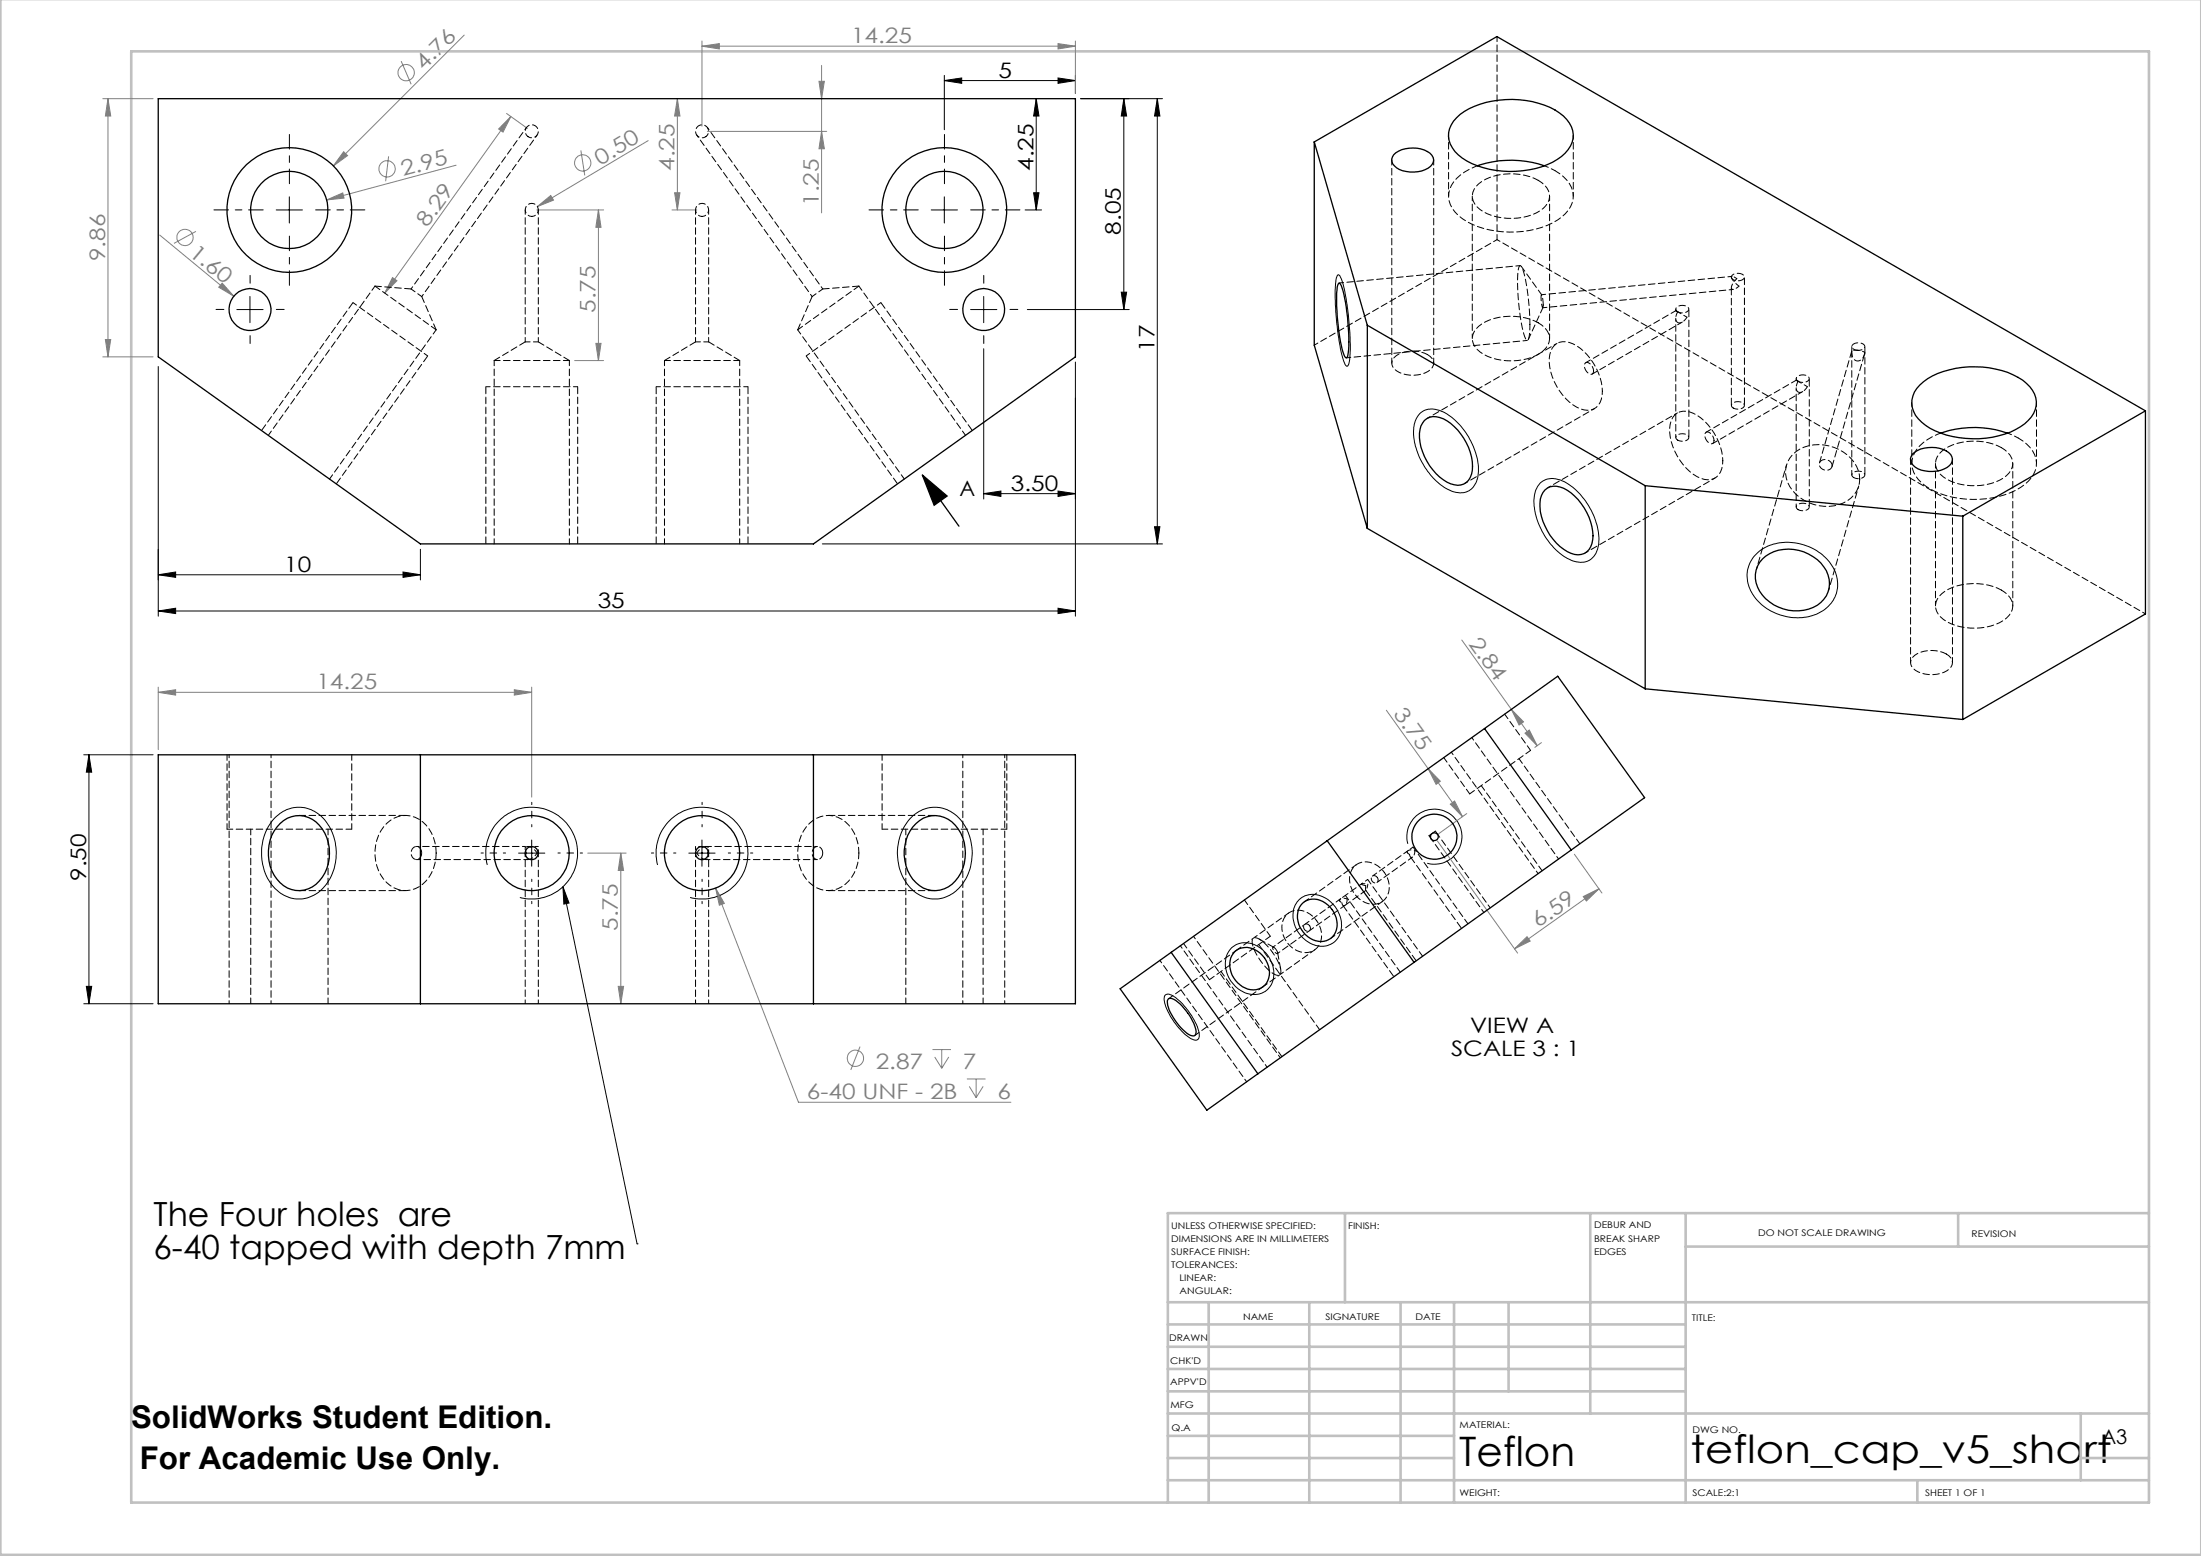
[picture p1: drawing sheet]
<svg xmlns="http://www.w3.org/2000/svg" width="420mm" height="297mm" viewBox="0 0 420 297" stroke-linecap="round" stroke-linejoin="round" font-family="sans-serif">
<g fill="none" stroke="#808080" stroke-width=".19">
<path d="M19.6 18.8h9.6M20.6 18.8l.5 3.4h-1zM20.6 18.8v49.3M76.6 11.7l1.9 4.4M88.6 6.7l-25 25M129.3 18.8l.5 3.4h-1.1zM129.3 18.8v21.3M133.9 8.8l3.4-.5v1zM133.9 7.8v16.3M133.9 8.8h71.3M156.3 15.5h1l-.5 3.3zM156.8 12.5v28.1"/>
<path d="M201.9 8.3l3.3 .5-3.3 .5zM205.2 7.8v10M62.3 38.2l3.1-1.4 .3 1zM65.6 29l.7 .7-2.7 2zM74.2 29.8l-.6 4.8M87 31.5l-24.7 6.7M96.7 21.7l3.9 2.8M97.5 22.3l-1.5 2.9-.9-.6zM97.5 22.3l-24.1 33.6M102.5 39.4l2.6-2.1 .5 .9zM110.8 28.7l.8 4.8M123.7 26.8l-21.2 12.6"/>
<path d="M128.7 36.8h1.1l-.5 3.3zM135 25.1h22.8M156.8 25.1l.5 3.3h-1zM30.5 44.9l14.1 11.6M37.4 44.2l-4.2 2.3M42.4 54l2.2 2.5-2.9-1.7zM74.9 53l.8 .6-2.3 2.3zM102.4 40.1h12.8M114.2 40.1l.5 3.3h-1zM114.2 40.1v28.7M128.2 40.1h4.8M19.6 68.1h9.6"/>
<path d="M20.1 64.8h1l-.5 3.3zM109.6 68.8h5.6M113.7 65.5h1l-.5 3.3zM30.2 132.1l3.3-.4v1zM30.2 131.2v11.9M30.2 132.1h71.3M98.1 131.7l3.4 .4-3.4 .6zM101.5 131.2v20.9M264.5 135.6l14.6 20.3M278.9 122.2l14.4 20.1M288.4 135.4l2.3 2.4-.8 .6zM291 139.9l.8-.6 1.5 3z"/>
<path d="M272.5 146.7l2.3 2.4-.8 .6zM276.8 153.5l.8-.6 1.5 3zM279.9 155.3l-5.4 3.8M294.1 141.7l-1.2 1M112.1 162.8h7.4M118.5 162.8l.5 3.4h-1zM118.5 162.8v28.8M136.6 169.5l1.6 2.9-.9 .4zM136.6 169.5l15.8 40.9h40.5M274.3 160.5l15.3 21.4M300.4 163.1l5.3 7.4M302.1 171.1l3-1.5-2.4 2.4z"/>
<path d="M305.1 169.6l-16.1 11.5M118 188.3h1l-.5 3.3zM164.1 199.8l-1.8 4.4M289 181.1l2.4-2.3 .6 .8zM177.9 200.3h3.6M178.4 201.8l1.3 2.1M179.7 200.3v3.6M181 201.8l-1.3 2.1M184.5 205.9h3.6M185 207.4l1.3 2.1M186.3 205.9v3.6M187.6 207.4l-1.3 2.1"/>
<circle cx="77.5" cy="13.9" r="1.56"/>
<circle cx="73.9" cy="32.2" r="1.55"/>
<circle cx="111.2" cy="31.1" r="1.56"/>
<circle cx="35.3" cy="45.3" r="1.56"/>
<circle cx="163.2" cy="202" r="1.55"/>
</g>
<path d="M176 90.7l4.7 4-2.4 1.7zM176 90.7l7 9.7" fill="none" stroke="#000" stroke-width=".25"/>
<g fill="none" stroke="#000" stroke-width=".19">
<path d="M180.2 15.4l3.3-.5v1zM180.2 14.4v10.4M180.2 15.4h25M197.7 18.8v21.3M197.7 18.8l.6 3.4h-1.1zM201.9 14.9l3.3 .5-3.3 .5zM205.2 14.4v3.4M206.2 18.8h15.6M214.5 18.8v40.3M214.5 18.8l.5 3.4h-1zM220.8 18.8v85M220.8 18.8l.5 3.4h-1z"/>
<path d="M55.2 37.6v5M180.2 37.6v5M197.2 36.8h1.1l-.6 3.3zM45.2 59.1h5M47.7 56.6v5M52.7 40.1h5M177.7 40.1h5M185.2 59.1h5M187.7 56.6v5M195.6 40.1h3.2M196 59.1h19.5M214 55.8h1l-.5 3.3z"/>
<path d="M255.3 52.5h.1a3.5 3.5 0 0 1 1 2.3l.9 5.1 .4 6a8.6 8.6 0 0 1-.5 3.9 .49 .49 0 0 1-.5-.1 .49 .49 0 0 1-.2-.5l-.5-1.8-.7-3.5-.4-4.6-.1-2.7a9.4 9.4 0 0 1 .5-4.1zM30.2 70v47.6M187.7 66.6v28.6M205.2 69.1v48.5M270.9 79a3.9 3.9 0 0 1 4.7-.3 13.4 13.4 0 0 1 6.5 11.4 3.7 3.7 0 0 1-3.2 3.9 8.1 8.1 0 0 1-6.2-3.7 12.5 12.5 0 0 1-2.8-9.3l.4-1.1zM187.7 94.2l3.3-.5v1.1zM187.7 94.2h17.5M201.9 93.7l3.3 .5-3.3 .6zM294 92.1a4 4 0 0 1 4.9 .1 13.3 13.3 0 0 1 6.1 11.8 3.4 3.4 0 0 1-3.6 3.3 9.4 9.4 0 0 1-6.2-4.4 12 12 0 0 1-2.3-8.7v-.3a3.9 3.9 0 0 1 1.1-1.8zM30.2 109.7l3.3-.5v1zM30.2 116.6l3.3-.5v1zM30.2 109.7h50"/>
<path d="M30.2 116.6h175M76.9 109.2l3.3 .5-3.3 .5zM80.2 104.8v5.9M156.9 103.8h64.9M201.9 116.1l3.3 .5-3.3 .5zM220.3 100.5h1l-.5 3.3zM334.7 106.2a9.3 9.3 0 0 1 11.3-1.5 7.9 7.9 0 0 1 4.6 7.6 7 7 0 0 1-7.1 5.6 9.6 9.6 0 0 1-9.9-6.6 5.8 5.8 0 0 1 1.1-5.1zM16 144.1h13.2M17 144.1l.5 3.3h-1zM17 144.1v47.5M52.6 156a6.3 6.3 0 0 1 10.1 1.5 9.8 9.8 0 0 1-2.5 13.2 6.3 6.3 0 0 1-8.7-2.3 10.2 10.2 0 0 1 1.1-12.4zM174 156a6.3 6.3 0 0 1 10 1.5 10 10 0 0 1-1.9 12.8 6.3 6.3 0 0 1-9.2-1.9 10.2 10.2 0 0 1 1.1-12.4z"/>
<path d="M93 165.1a8.8 8.8 0 0 1 7.7-11 8.8 8.8 0 0 1 9.5 9.5 8.8 8.8 0 0 1-11 7.7M99 162.8h5M101.5 160.3v5M107.4 169.3l1.2 3.1-1 .2zM107.4 169.3l14.2 68.1M125.5 165.1a8.8 8.8 0 0 1 7.7-11 8.8 8.8 0 0 1 9.5 9.5 8.8 8.8 0 0 1-11 7.7M131.4 162.8h5.1M133.9 160.3v5M247.9 171.7a4.5 4.5 0 0 1 6.2 .7 5.2 5.2 0 0 1 .6 7.3 4.5 4.5 0 0 1-6.2-.8 5.2 5.2 0 0 1-.6-7.2zM268.6 161.1a5.3 5.3 0 0 1 4.7-6.6 5.3 5.3 0 0 1 5.6 5.7 5.3 5.3 0 0 1-6.6 4.6M16 191.6h13.2M16.5 188.3h1l-.5 3.3z"/>
<path d="M222.4 189.9l.1-.1a2.4 2.4 0 0 1 2.3 1 12.7 12.7 0 0 1 4 6.5 .87 .87 0 0 1-.2 1.1 .87 .87 0 0 1-1.2-.1 12 12 0 0 1-5.3-7.6l.1-.5zM235 180.9a4.4 4.4 0 0 1 6.2 .7 5.2 5.2 0 0 1 .8 7.1 4.5 4.5 0 0 1-6.7-.9 5.1 5.1 0 0 1-.3-6.9zM121.6 237.4h.1"/>
</g>
<g fill="none" stroke="#c0c0c0" stroke-width=".5">
<path d="M.1 -.1v296.9h419.9M25 9.8h385.1v277h-385.1zM256.6 231.6v17M303.5 231.6v38.2M321.7 231.6v55.2M321.7 237.9h88.4M373.7 231.6v6.3M410.1 231.6h-187.3v55.2M222.8 248.6h187.3M222.8 257.1h98.9M222.8 252.8h98.9M230.6 248.6v38.2"/>
<path d="M249.8 248.6v38.2M267.3 248.6v38.2M277.5 248.6v38.2M287.9 248.6v17M222.8 265.6h98.9M222.8 261.3h98.9M222.8 278.3h54.7M222.8 274.1h54.7M222.8 269.8h187.3M397.1 278.3h13M397.1 269.8v12.7M222.8 282.5h187.3"/>
<path d="M365.9 282.5v4.3"/>
</g>
<path d="M101.5 157.8v-4.7M134 157.8v-4.7M96.5 162.8h-4.7M101.5 167.8v4.7M106.5 162.8h4.6M129 162.8h-4.7M134 167.8v4.7M139 162.8h4.6" fill="none" stroke="#000" stroke-width=".19" stroke-dasharray="15.2 1.3 1.3 1.3" stroke-dashoffset="14.8"/>
<path d="M49.9 82.2l17.5-24.4M64.2 92.4l17.4-24.5M171.3 92.4l-17.5-24.5M185.5 82.2l-17.4-24.4M92.7 103.8v-30M110.2 103.8v-30M125.2 103.8v-30M142.7 103.8v-30" fill="none" stroke="#000" stroke-width=".19" stroke-dasharray="1.3 .6" stroke-dashoffset="-.1"/>
<path d="M168.1 57.8l-14.3 10.1M81.6 67.9l-14.2-10.1M110.2 73.8h-17.5M142.7 73.8h-17.5" fill="none" stroke="#000" stroke-width=".19" stroke-dasharray="1.3 .6" stroke-dashoffset=".4"/>
<path d="M55.2 35.1v-9.4M180.2 35.1v-9.4M50.2 40.1h-9.4M55.2 45.1v9.4M60.2 40.1h9.4M175.2 40.1h-9.4M180.2 45.1v9.4M185.2 40.1h9.4" fill="none" stroke="#000" stroke-width=".19" stroke-dasharray="15.2 1.3 1.3 1.3" stroke-dashoffset="12.4"/>
<path d="M42.7 59.1h-1.5M47.7 54.1v-1.5M52.7 59.1h1.5M182.7 59.1h-1.5M187.7 54.1v-1.5M192.7 59.1h1.5M47.7 64.1v1.5M187.7 64.1v1.5" fill="none" stroke="#000" stroke-width=".19" stroke-dasharray="15.2 1.3 1.3 1.3"/>
<g fill="#000">
<path d="M176 90.7l4.7 4-2.4 1.7z"/>
<path d="M180.2 15.4l3.3-.5v1zM201.9 14.9l3.3 .5-3.3 .5zM187.7 94.2l3.3-.5v1.1zM201.9 93.7l3.3 .5-3.3 .6z"/>
<path d="M214 55.8h1l-.5 3.3zM214.5 18.8l.5 3.4h-1zM197.2 36.8h1.1l-.6 3.3zM197.7 18.8l.6 3.4h-1.1z"/>
<path d="M30.2 109.7l3.3-.5v1zM76.9 109.2l3.3 .5-3.3 .5z"/>
<path d="M30.2 116.6l3.3-.5v1zM201.9 116.1l3.3 .5-3.3 .5z"/>
<path d="M16.5 188.3h1l-.5 3.3zM17 144.1l.5 3.3h-1zM220.3 100.5h1l-.5 3.3zM220.8 18.8l.5 3.4h-1z"/>
</g>
<g fill="#808080">
<path d="M42.4 54l2.2 2.5-2.9-1.7z"/>
<path d="M136.6 169.5l1.6 2.9-.9 .4z"/>
<path d="M62.3 38.2l3.1-1.4 .3 1z"/>
<path d="M65.6 29l.7 .7-2.7 2z"/>
<path d="M291 139.9l.8-.6 1.5 3zM288.4 135.4l2.3 2.4-.8 .6z"/>
<path d="M276.8 153.5l.8-.6 1.5 3zM272.5 146.7l2.3 2.4-.8 .6z"/>
<path d="M98.1 131.7l3.4 .4-3.4 .6zM30.2 132.1l3.3-.4v1z"/>
<path d="M289 181.1l2.4-2.3 .6 .8zM302.1 171.1l3-1.5-2.4 2.4z"/>
<path d="M97.5 22.3l-1.5 2.9-.9-.6zM74.9 53l.8 .6-2.3 2.3z"/>
<path d="M156.8 25.1l.5 3.3h-1zM156.3 15.5h1l-.5 3.3zM128.7 36.8h1.1l-.5 3.3zM129.3 18.8l.5 3.4h-1.1z"/>
<path d="M118.5 162.8l.5 3.4h-1zM118 188.3h1l-.5 3.3zM20.6 18.8l.5 3.4h-1zM20.1 64.8h1l-.5 3.3zM114.2 40.1l.5 3.3h-1zM113.7 65.5h1l-.5 3.3z"/>
<path d="M133.9 8.8l3.4-.5v1zM201.9 8.3l3.3 .5-3.3 .5z"/>
</g>
<path d="M107.4 169.3l1.2 3.1-1 .2z" fill="#000"/>
<path d="M102.5 39.4l2.6-2.1 .5 .9z" fill="#808080"/>
<g fill="none" stroke="#000" stroke-width=".25">
<path d="M30.2 18.8h175v49.3l-50 35.7h-75l-50-35.7zM250.8 27.1l10.1 35M250.8 27.1l34.8-20.1 123.8 71.4M250.8 27.1v38.8l10.1 35M266 29.5a5.6 5.6 0 0 1 7.2 .1 1.62 1.62 0 0 1-.7 2.5 5.8 5.8 0 0 1-6.4-.5 1.51 1.51 0 0 1-.1-2.1zM278 22.5a14.2 14.2 0 0 1 9.3-3.5 16.2 16.2 0 0 1 11 3.2 4.5 4.5 0 0 1 .4 7 15.1 15.1 0 0 1-10.7 3.5 15.9 15.9 0 0 1-9.7-3.1 4.5 4.5 0 0 1-.3-7.1zM281.9 31.6a20 20 0 0 1 12.8 0M255.5 54a.96 .96 0 0 1 .6 .9 38.1 38.1 0 0 1 1.1 12.8l-.1 .4-.2 .2a4.1 4.1 0 0 1-1-2.4 39.9 39.9 0 0 1-.7-11.1zM260.9 62.1l53 30.6M260.9 62.1v38.8M366.3 73.5a13.5 13.5 0 0 1 8.1-3.4 17.8 17.8 0 0 1 11.6 2.5 5.4 5.4 0 0 1 2.5 4.8 7.4 7.4 0 0 1-4.9 5.1 19.1 19.1 0 0 1-15.3-.8 6.3 6.3 0 0 1-3.5-4.6 4.8 4.8 0 0 1 1.5-3.6zM409.4 78.4l-34.9 20.1"/>
<path d="M409.4 78.4v38.8l-34.9 20.1M271.8 80.3a3 3 0 0 1 3.6-.4 10.8 10.8 0 0 1 5.6 9.9 2.86 2.86 0 0 1-4.2 2.6 10.6 10.6 0 0 1-5.8-10.4l.1-.7zM294.8 93.5a3.3 3.3 0 0 1 4.3 .1 11 11 0 0 1 4.8 9.4 2.86 2.86 0 0 1-4.1 2.6 10.7 10.7 0 0 1-5.9-10.4l.5-1.2zM313.9 92.7l60.6 5.8M313.9 92.7v38.8M364.9 86.7a5.7 5.7 0 0 1 7.4 .1 1.66 1.66 0 0 1-.8 2.4 5.8 5.8 0 0 1-6.4-.4 1.51 1.51 0 0 1-.2-2.1zM370.3 82.7a19.4 19.4 0 0 1 12.8 0M374.5 98.5v38.8M260.9 100.9l53 30.6M336.3 106.7a8 8 0 0 1 11.2 .8 5.1 5.1 0 0 1-2.4 8.8 8.3 8.3 0 0 1-9.7-4.2 4.8 4.8 0 0 1 .9-5.4zM283.3 139.1l16.5 23.1M283.3 139.1l-30 21.4"/>
<path d="M283.3 139.1l14-10 16.5 23.2-14 9.9M313.9 131.5l60.6 5.8M30.2 144.1h175v47.5h-175zM53.4 157.2a5.1 5.1 0 0 1 8.1 1 8.1 8.1 0 0 1-1.9 11.1 5.2 5.2 0 0 1-7.3-2.2 8.4 8.4 0 0 1 1.1-9.9zM80.2 144.1v47.5M155.2 144.1v47.5M174.8 157.2a5.1 5.1 0 0 1 8 1 8.3 8.3 0 0 1-1.2 10.6 5.2 5.2 0 0 1-7.9-1.7 8.2 8.2 0 0 1 1.1-9.9zM248.6 172.4a3.7 3.7 0 0 1 5.2 .8 4.1 4.1 0 0 1 .2 5.9 4 4 0 0 1-5.6-1.7 4 4 0 0 1 .2-5zM253.3 160.5l16.5 23.2M253.3 160.5l-39.6 28.2 16.6 23.2 39.5-28.2M299.8 162.2l-30 21.5M223 190.6h.2a4 4 0 0 1 2.7 1.8 9.4 9.4 0 0 1 2.3 4.6v.2a.65 .65 0 0 1-.4 .6 .65 .65 0 0 1-.7-.2 10.1 10.1 0 0 1-4.4-6.4z"/>
<path d="M223.5 181.8l16.5 23.2M235.7 181.6a3.9 3.9 0 0 1 5.6 1.2 4 4 0 0 1-.2 5.5 3.8 3.8 0 0 1-5.3-1.1 4.2 4.2 0 0 1-.1-5.6z"/>
<circle cx="47.7" cy="59.1" r="4"/>
<circle cx="55.2" cy="40.1" r="7.4"/>
<circle cx="55.2" cy="40.1" r="11.9"/>
<circle cx="180.2" cy="40.1" r="7.4"/>
<circle cx="180.2" cy="40.1" r="11.9"/>
<circle cx="187.7" cy="59.1" r="4"/>
<circle cx="273.7" cy="159.7" r=".75"/>
<circle cx="273.7" cy="159.7" r="4.3"/>
<circle cx="101.4" cy="162.8" r="1.25"/>
<circle cx="101.4" cy="162.8" r="7.2"/>
<circle cx="134" cy="162.8" r="1.27"/>
<circle cx="134" cy="162.8" r="7.2"/>
</g>
<g fill="none" stroke="#000" stroke-width=".19" stroke-dasharray="1.3 .6" stroke-dashoffset=".2">
<path d="M281.9 31.6a8.3 8.3 0 0 0-5.3 4.5 5 5 0 0 0 2.4 5.6 18.2 18.2 0 0 0 18.2 .3 5.3 5.3 0 0 0 2.9-5.5 6.6 6.6 0 0 0-3.4-3.9M294.2 56.3l-3.9-5.4M319.8 59.3l-17.2 9.9M291.6 64.8l2.8-6.1M291.9 61.9a38.5 38.5 0 0 0-1.4-10.7l-.3-.5-.3 .1a26 26 0 0 0 .1 9.1 13.7 13.7 0 0 0 1.3 5l.1 .1a1.04 1.04 0 0 0 .4-1l.1-2.1M303.8 71.4l17.2-9.9M342.8 72.6l-17.2 9.9M353.4 67.1a1.3 1.3 0 0 0 .2 1.3 1.3 1.3 0 0 0 1.4 .4l.6-.6 .2-.9M326.8 84.7l17.2-10M354.9 91.4a7.1 7.1 0 0 0-5.9-6.3 6.7 6.7 0 0 0-7.9 3 5.9 5.9 0 0 0 3.2 7.4 7.9 7.9 0 0 0 8.9-.4 4.8 4.8 0 0 0 1.7-3.7M370.3 82.7a8.3 8.3 0 0 0-5.3 4.5 5 5 0 0 0 2.4 5.6 18.2 18.2 0 0 0 18.2 .2 5.3 5.3 0 0 0 2.9-5.5 6.6 6.6 0 0 0-3.4-3.9M43.3 158.3h23.8"/>
<path d="M43.3 144.1v14.2M47.8 158.3v33.3M67.1 158.3v-14.2M168.3 158.3h23.8M168.3 144.1v14.2M172.8 158.3v33.3M192.1 158.3v-14.2M275.5 144.6l4.9 6.9M280.4 151.5l11.7-8.3M282.7 150l11.6 16.2M292.1 143.2l-5-6.9M83.2 162.8a6.9 6.9 0 0 0-4.8-7 5.8 5.8 0 0 0-6.5 4.6 7.8 7.8 0 0 0 3.3 9.1 5.3 5.3 0 0 0 7.1-2.9 8.4 8.4 0 0 0 .9-3.8"/>
<path d="M163.9 162.8a6.9 6.9 0 0 0-4.8-7 5.8 5.8 0 0 0-6.5 4.6 7.8 7.8 0 0 0 3.3 9.1 5.3 5.3 0 0 0 7.1-2.9 8.4 8.4 0 0 0 .9-3.8M242.4 178.7l-4.9-6.9M245.9 174.3l-9.9 7.1M253.9 179.2l9.9-7.1M258.8 165.1l-9.9 7M280.1 176.3l-10.5-14.6M301.5 161.1l-11.6-16.3M62.6 191.6v-33.3M187.6 191.6v-33.3M225.8 180.1l5 6.9M230.8 187l11.6-8.3M233 185.4l11.6 16.3"/>
<path d="M241 188.4l9.9-7.1M251.8 196.5l-11.6-16.2M267.2 185.6l-10.5-14.7M271.5 182.5l-10.5-14.6"/>
</g>
<path d="M330.4 54.9v22.5M80.5 162.8a1.04 1.04 0 0 1-1 1.3 1.04 1.04 0 0 1-1.1-1.3 1.04 1.04 0 0 1 1.1-1.2 1.04 1.04 0 0 1 1 1.2M157 162.8a1.04 1.04 0 0 0-1-1.2 1.04 1.04 0 0 0-1 1.2 1.04 1.04 0 0 0 1 1.3 1.04 1.04 0 0 0 1-1.3M243.5 181.3l.3 .7a1.1 1.1 0 0 1-.9-1.2l.6 .5" fill="none" stroke="#000" stroke-width=".19" stroke-dasharray="1.3 .6" stroke-dashoffset="-.1"/>
<g fill="none" stroke="#000" stroke-width=".19" stroke-dasharray="1.3 .6" stroke-dashoffset=".6">
<path d="M276.4 25.8v11.6M300.2 37.4v-11.6M331.8 54.6a1.22 1.22 0 0 1-1.3 .6 2.14 2.14 0 0 1 .9-2M297.1 65.5l-24.7 14.3M305.8 74.7a11 11 0 0 0-5.6-9.1 2.95 2.95 0 0 0-3.2 0 2.95 2.95 0 0 0-1.4 2.8 10.8 10.8 0 0 0 6 9.6 2.85 2.85 0 0 0 4.1-2.5l.1-.8M320.1 78.8l-24.8 14.3M321.9 60.5l-1.8-1M343.1 72.8l1.8 1M354.4 66.9a.81 .81 0 0 0-1 .2M364.8 76.9v11.6M279.5 92.3l24.8-14.3M328.7 88a11 11 0 0 0-5.6-9.1 2.95 2.95 0 0 0-3.1 0 2.95 2.95 0 0 0-1.4 2.8 10.8 10.8 0 0 0 6 9.6 2.85 2.85 0 0 0 4.1-2.6v-.7"/>
<path d="M388.6 88.5v-11.6M302.5 105.5l24.8-14.3M409.4 117.2l-123.7-71.5M100.2 161.6v1.2M101.5 161.6h-1.3M102.5 162.8a1.75 1.75 0 0 1-2.2 1.1l-.1-.5 .3-.6M102.7 161.6h-1.2M102.7 162.8v-1.2M132.7 161.6v1.2M133 162.8a1.89 1.89 0 0 0 2.1 1.1l.1-.4-.2-.7M134 161.6h-1.3M135.2 161.6h-1.2"/>
<path d="M135.2 162.8v-1.2M256.7 170.9l-.9 .7M259.8 168.7l1.2 .1M269.6 161.7l-.9 .7M273.1 160.1l10 14.1M284.4 173.3l-10.1-14M242.8 181.8a5.7 5.7 0 0 0-3.4-2.8 .9 .9 0 0 0-.4 1.3 10.1 10.1 0 0 0 4.6 5.8 .62 .62 0 0 0 .6-.1 .62 .62 0 0 0 .2-.6 7.9 7.9 0 0 0-1.6-3.6"/>
</g>
<g fill="none" stroke="#000" stroke-width=".19" stroke-dasharray="1.3 .6" stroke-dashoffset=".5">
<path d="M100.7 26.1a1.25 1.25 0 0 1 .1-2.1 1.25 1.25 0 0 1 1.9 .9 1.25 1.25 0 0 1-1.6 1.4l-.4-.2M134.7 26.1a1.25 1.25 0 0 1-1.9-.8 1.25 1.25 0 0 1 1.4-1.5 1.25 1.25 0 0 1 .8 2l-.3 .3M296.7 32.6l-2-1M101.5 41.3a1.25 1.25 0 0 1-1.2-1.7 1.25 1.25 0 0 1 2.1-.4 1.25 1.25 0 0 1-.5 2l-.4 .1M134 41.3a1.25 1.25 0 0 1-1.2-1.7 1.25 1.25 0 0 1 2.1-.4 1.25 1.25 0 0 1-.5 2l-.4 .1M285.7 45.7l-34.9 20.2M294.4 58.7l36.3-3.5M330.4 53l.4 .7 1 .9M330.5 52.8l-36.3 3.5M385.1 83.6l-2-.9M79.5 164.1h21.2M100.2 162.8v28.8"/>
<path d="M100.7 161.6a2.4 2.4 0 0 1 1.8 1.2M132.7 162.8v28.8M134.7 161.6a2.45 2.45 0 0 0-1.7 1.2M134.7 164.1h21.3M255.8 171.6a.42 .42 0 0 0-.1 .4 .42 .42 0 0 0 .4 .3M260.6 169.1l-.8-.4M261 168.8l-.4 1.1v-.8M269 163.1a.42 .42 0 0 1-.4-.3 .42 .42 0 0 1 .1-.4M102.7 191.6v-28.8M135.2 191.6v-28.8"/>
</g>
<path d="M355.8 67.3l-.6-.3-.8-.1M100.5 162.8a.71 .71 0 0 1-.3-.7 .71 .71 0 0 1 .5-.5M135 162.8a.71 .71 0 0 0 .2-.7 .71 .71 0 0 0-.5-.5" fill="none" stroke="#000" stroke-width=".19" stroke-dasharray="1.3 .6" stroke-dashoffset=".8"/>
<g fill="none" stroke="#000" stroke-width=".19" stroke-dasharray="1.3 .6">
<path d="M78.4 55.2l-6.8-.6M155 56.6l-2.8 6.4M163.9 54.6l-6.9 .6M294.5 58.2l-.1 .5-.1-.1a4.7 4.7 0 0 1-.1-2.3l.3 1.9M319.8 59v.3M330.4 52.9h.1M83.2 63l-2.7-6.4M100.2 65.3l-5.9 3.5M108.6 68.8l-5.9-3.5M132.7 65.3l-5.9 3.5M141.1 68.8l-5.9-3.5M342.8 72.3v.3"/>
<path d="M353.4 67l-6.2 21.4M349.6 89.1l6.2-21.4M349.6 88.9a1.33 1.33 0 0 0-1-1.1 1.33 1.33 0 0 0-1.4 .5 1.23 1.23 0 0 0 .9 1.4 1.23 1.23 0 0 0 1.5-.8M77.4 155.6h-20.4M178.4 155.6h-20.3M57 170h20.4M158.1 170h20.3M255.5 171.8l.2 .2M259.8 168.7v.1M260.6 169.9l9.6 13.5M268.4 162.6l.2 .2M243.1 180.8l-2.8-1.6"/>
<path d="M244.4 185l-.6-3.2"/>
</g>
<g fill="none" stroke="#000" stroke-width=".19" stroke-dasharray="1.3 .6" stroke-dashoffset=".7">
<path d="M100.5 24.3l-22.1 30.9M133 25.8l22 30.8M80.5 56.6l22-30.8M157 55.2l-22-30.9M331.4 53.2l-.7-.4h-.2l-.1 .2M319.8 60.7v22.8M342.8 74v22.8M340.9 88.8l-5.7 19.9M348.9 112.7l5.8-19.9M43.7 144.1v47.5M183.7 144.1v47.5M276.9 143.6l16.6 23.2"/>
<path d="M100.2 161.6h-20.7M156 161.6h-20.8M227.7 178.7l16.6 23.2M249 176.4l-6.1 4.4M251.3 175.7a3.9 3.9 0 0 0-5.7-1.2 4.3 4.3 0 0 0 1 6.4 3.3 3.3 0 0 0 5.5-1.4 4.6 4.6 0 0 0-.8-3.8M257.1 171.6l-.8-.2-.5 .2M259.8 168.7l-3.1 2.2M261 167.9l-1.2 .8M264.2 166.5a3.9 3.9 0 0 0-5.7-1.2 4.3 4.3 0 0 0 1 6.4 3.3 3.3 0 0 0 5.5-1.4 4.6 4.6 0 0 0-.8-3.8M268.7 162.4l.5-.2 .8 .2M297.4 164l-16.6-23.2M51.7 191.6v-47.5"/>
<path d="M191.7 191.6v-47.5M221.3 183.3l16.6 23.2M243.8 182l6-4.3M241.8 203.7l-16.6-23.2"/>
</g>
<path d="M293.5 34.4a3.4 3.4 0 0 1 2.1 3.8 6.1 6.1 0 0 1-5 3.3 10.3 10.3 0 0 1-8.7-2 2.82 2.82 0 0 1 .3-4.4 11 11 0 0 1 11.3-.7M163.9 54.6l-11.7 8.4M83.2 63l-11.6-8.4M108.6 68.8h-14.3M141.1 68.8h-14.3M272.4 67.7a5.8 5.8 0 0 0-6.4 .6 1.59 1.59 0 0 0 .5 2.5 5.9 5.9 0 0 0 6.5-.3 1.65 1.65 0 0 0-.6-2.8M293.5 61.6a11.1 11.1 0 0 0-11.3 .7 2.91 2.91 0 0 0 .2 4.9 11 11 0 0 0 12.1-.2 2.91 2.91 0 0 0-.3-4.9l-.7-.5M381.9 85.4a3.4 3.4 0 0 1 2.1 3.8 6.1 6.1 0 0 1-5.1 3.3 10.3 10.3 0 0 1-8.6-2 2.82 2.82 0 0 1 .2-4.4 11 11 0 0 1 11.4-.7M381.9 112.6a11.1 11.1 0 0 0-11.4 .7 2.91 2.91 0 0 0 .3 4.9 11 11 0 0 0 12.1-.2 2.91 2.91 0 0 0-.3-4.9l-.7-.5M371.4 124.8a5.8 5.8 0 0 0-6.4 .7 1.59 1.59 0 0 0 .5 2.4 5.9 5.9 0 0 0 6.5-.2 1.65 1.65 0 0 0-.6-2.9M256.6 172.8l4.1-2.9" fill="none" stroke="#000" stroke-width=".19" stroke-dasharray="1.3 .6" stroke-dashoffset=".1"/>
<g fill="none" stroke="#000" stroke-width=".19" stroke-dasharray="1.3 .6" stroke-dashoffset=".3">
<path d="M285.7 7v38.7M265.6 30.5v38.8M71.6 54.6l-20.4 28.5M78.4 55.2l2.1 1.4M157 55.2l-2 1.4M320.1 59.5a1.38 1.38 0 0 0 .2 2.1 1.77 1.77 0 0 0 1.6-1.1M94.3 68.8v35M102.7 65.3h-2.5M126.8 68.8v35M132.7 65.3h2.5M152.2 63l20.4 28.4M273.6 69.3v-38.8"/>
<path d="M344.9 73.8a1.38 1.38 0 0 1-1.9 .9 1.77 1.77 0 0 1 .1-1.9M62.9 91.4l20.3-28.4M184.2 83.1l-20.3-28.5M364.6 87.7v38.8M108.6 103.8v-35M141.1 103.8v-35M372.6 126.5v-38.8M249.8 177.7l6.8-4.9M255.8 171.6l-6.8 4.8M262.8 168.4l6.8-4.8M268.7 162.4l-6.8 4.8M228 197.6l13-9.2"/>
<path d="M236 181.4l-13 9.2"/>
</g>
<g fill="none" stroke="#000" stroke-width=".19" stroke-dasharray="1.3 .6" stroke-dashoffset=".4">
<path d="M280.9 37.4v27.2M100.2 40.1v25.2M132.7 40.1v25.2M290.1 50.7l-34.5 3.3M320.1 59.5l-.3-.2 .3 .2M320.1 59.5l-.3-.4a1.36 1.36 0 0 1 2.1-.6l.4 .4a1.36 1.36 0 0 1-2.2 .6M330.4 53a1.18 1.18 0 0 1 1.7-.8 .77 .77 0 0 1 .8 .8 1.57 1.57 0 0 1-2.5 0M102.7 65.3v-25.2M135.2 65.3v-25.2M256.9 68.3l34.5-3.3M295.7 64.6v-27.2M304.1 70.8a1.69 1.69 0 0 0-1.3-1.6 1.06 1.06 0 0 0 0 1.7 .75 .75 0 0 0 1.2 .2l.1-.3"/>
<path d="M330.7 77.9l-.3-.5a1.36 1.36 0 0 1 2.1-.5l.4 .4a1.36 1.36 0 0 1-2.2 .6M343.1 72.8l-.3-.2 .3 .2M343.1 72.8l-.3-.5a1.36 1.36 0 0 1 2.1-.5l.4 .4a1.36 1.36 0 0 1-2.2 .6M353.4 67.3v23.3M353.4 66.2v.8M354.4 66.9a.84 .84 0 0 1-1-1 1.53 1.53 0 0 1 2.5 .2 1.12 1.12 0 0 1-1.5 .8M320.1 84l-.3-.4a1.36 1.36 0 0 1 2.1-.6l.4 .4a1.36 1.36 0 0 1-2.2 .6M327.1 84.1l-.2 .5a1.36 1.36 0 0 1-1.6-1.5l.2-.6a1.36 1.36 0 0 1 1.6 1.6M343.1 97.3l-.3-.5a1.36 1.36 0 0 1 2.1-.5l.4 .4a1.36 1.36 0 0 1-2.2 .6M353.7 91.2l-.3-.5a1.36 1.36 0 0 1 2.1-.6l.4 .5a1.36 1.36 0 0 1-2.2 .6M369.3 88.5v27.1M384.1 115.6v-27.1"/>
<path d="M272.7 159.5l.4 .6M273.3 159.1l-.6 .4M273.9 158.6l-.6 .5M274.3 159.3l-.4-.7M249.9 176.7a.65 .65 0 0 0-1-.1 .65 .65 0 0 0 .2 1 .61 .61 0 0 0 .9 0 .61 .61 0 0 0-.1-.9M256.1 172.3a.45 .45 0 0 0 .4 .6 .45 .45 0 0 0 .4-.5l.2-.8M262.8 167.5a.65 .65 0 0 1-.2 1 .65 .65 0 0 1-.9-.5 .61 .61 0 0 1 .3-.8 .61 .61 0 0 1 .8 .3M270 162.4l-.1 .5a.61 .61 0 0 1-.8 .7l-.1-.5"/>
</g>
<path d="M332.9 77.4v-24.5M322.3 83.5v-24.5M345.3 96.8v-24.5M355.9 90.6v-24.4M256.2 172.7l9.8 13.7M269.1 163.5l9.8 13.7" fill="none" stroke="#000" stroke-width=".19" stroke-dasharray="1.3 .6" stroke-dashoffset="-.2"/>
<text font-size="7.8" x="278.5" y="279.8">Teflon</text>
<text font-size="7.4" x="322.6" y="279.3">teflon_cap_v5_short</text>
<g font-size="6.3">
<text x="29.3" y="234">The Four holes are</text>
<text x="29.3" y="240.4">6-40 tapped with depth 7mm</text>
</g>
<g font-size="6">
<text x="25" y="272.6">SolidWorks Student Edition.</text>
<text x="26.7" y="280.3">For Academic Use Only.</text>
</g>
<g font-size="4.1" fill="#808080">
<text x="162.4" y="8.2">14.25</text>
<text x="80.9" y="13.6" transform="rotate(-45 80.9 13.6)">4.76</text>
<text x="76.9" y="33.6" transform="rotate(-15 76.9 33.6)">2.95</text>
<text x="114.5" y="31.6" transform="rotate(-31 114.5 31.6)">0.50</text>
<text x="128.7" y="32.6" transform="rotate(-90 128.7 32.6)">4.25</text>
<text x="156.2" y="39.3" transform="rotate(-90 156.2 39.3)">1.25</text>
<text x="81.5" y="43.6" transform="rotate(-54 81.5 43.6)">8.29</text>
<text x="20.1" y="49.9" transform="rotate(-90 20.1 49.9)">9.86</text>
<text x="35.9" y="48.6" transform="rotate(40 35.9 48.6)">1.60</text>
<text x="113.6" y="59.7" transform="rotate(-90 113.6 59.7)">5.75</text>
<text x="280.2" y="122.9" transform="rotate(54 280.2 122.9)">2.84</text>
<text x="60.4" y="131.6">14.25</text>
<text x="265.8" y="136.3" transform="rotate(54 265.8 136.3)">3.75</text>
<text x="117.9" y="177.7" transform="rotate(-90 117.9 177.7)">5.75</text>
<text x="293.5" y="177.2" transform="rotate(-36 293.5 177.2)">6.59</text>
<text x="154" y="209.7">6-40 UNF - 2B</text>
<text x="167.1" y="204.1">2.87</text>
<text x="183.7" y="204.1">7</text>
<text x="190.3" y="209.7">6</text>
</g>
<g font-size="4.1">
<text x="190.5" y="14.8">5</text>
<text x="197.2" y="32.6" transform="rotate(-90 197.2 32.6)">4.25</text>
<text x="213.9" y="44.8" transform="rotate(-90 213.9 44.8)">8.05</text>
<text x="220.3" y="67.2" transform="rotate(-90 220.3 67.2)">17</text>
<text x="183.1" y="94.6">A</text>
<text x="192.9" y="93.6">3.50</text>
<text x="54.3" y="109.1">10</text>
<text x="114.1" y="116">35</text>
<text x="16.4" y="168.2" transform="rotate(-90 16.4 168.2)">9.50</text>
<text x="280.5" y="197.1">VIEW A</text>
<text x="276.9" y="201.6">SCALE 3 : 1</text>
</g>
<text font-size="3.9" x="401" y="275.7">A3</text>
<g font-size="1.7">
<text x="223.5" y="234.6">UNLESS OTHERWISE SPECIFIED:</text>
<text x="223.5" y="237.1">DIMENSIONS ARE IN MILLIMETERS</text>
<text x="223.5" y="239.6">SURFACE FINISH:</text>
<text x="257.3" y="234.6">FINISH:</text>
<text x="304.2" y="234.5">DEBUR AND</text>
<text x="304.2" y="237">BREAK SHARP</text>
<text x="304.2" y="239.5">EDGES</text>
<text x="335.5" y="235.9">DO NOT SCALE DRAWING</text>
<text x="376.2" y="236.1">REVISION</text>
<text x="223.5" y="242.1">TOLERANCES:</text>
<text x="225.1" y="244.6">LINEAR:</text>
<text x="225.1" y="247">ANGULAR:</text>
<text x="237.2" y="252">NAME</text>
<text x="252.9" y="251.9">SIGNATURE</text>
<text x="270.1" y="251.9">DATE</text>
<text x="223.1" y="256">DRAWN</text>
<text x="322.8" y="252.2">TITLE:</text>
<text x="223.3" y="260.3">CHK'D</text>
<text x="223.3" y="264.4">APPV'D</text>
<text x="223.3" y="268.7">MFG</text>
<text x="223.6" y="273.1">Q.A</text>
<text x="278.5" y="272.5">MATERIAL:</text>
<text x="323" y="273.6">DWG NO.</text>
<text x="278.5" y="285.5">WEIGHT:</text>
<text x="323" y="285.6">SCALE:2:1</text>
<text x="367.4" y="285.6">SHEET 1 OF 1</text>
</g>
</svg>
